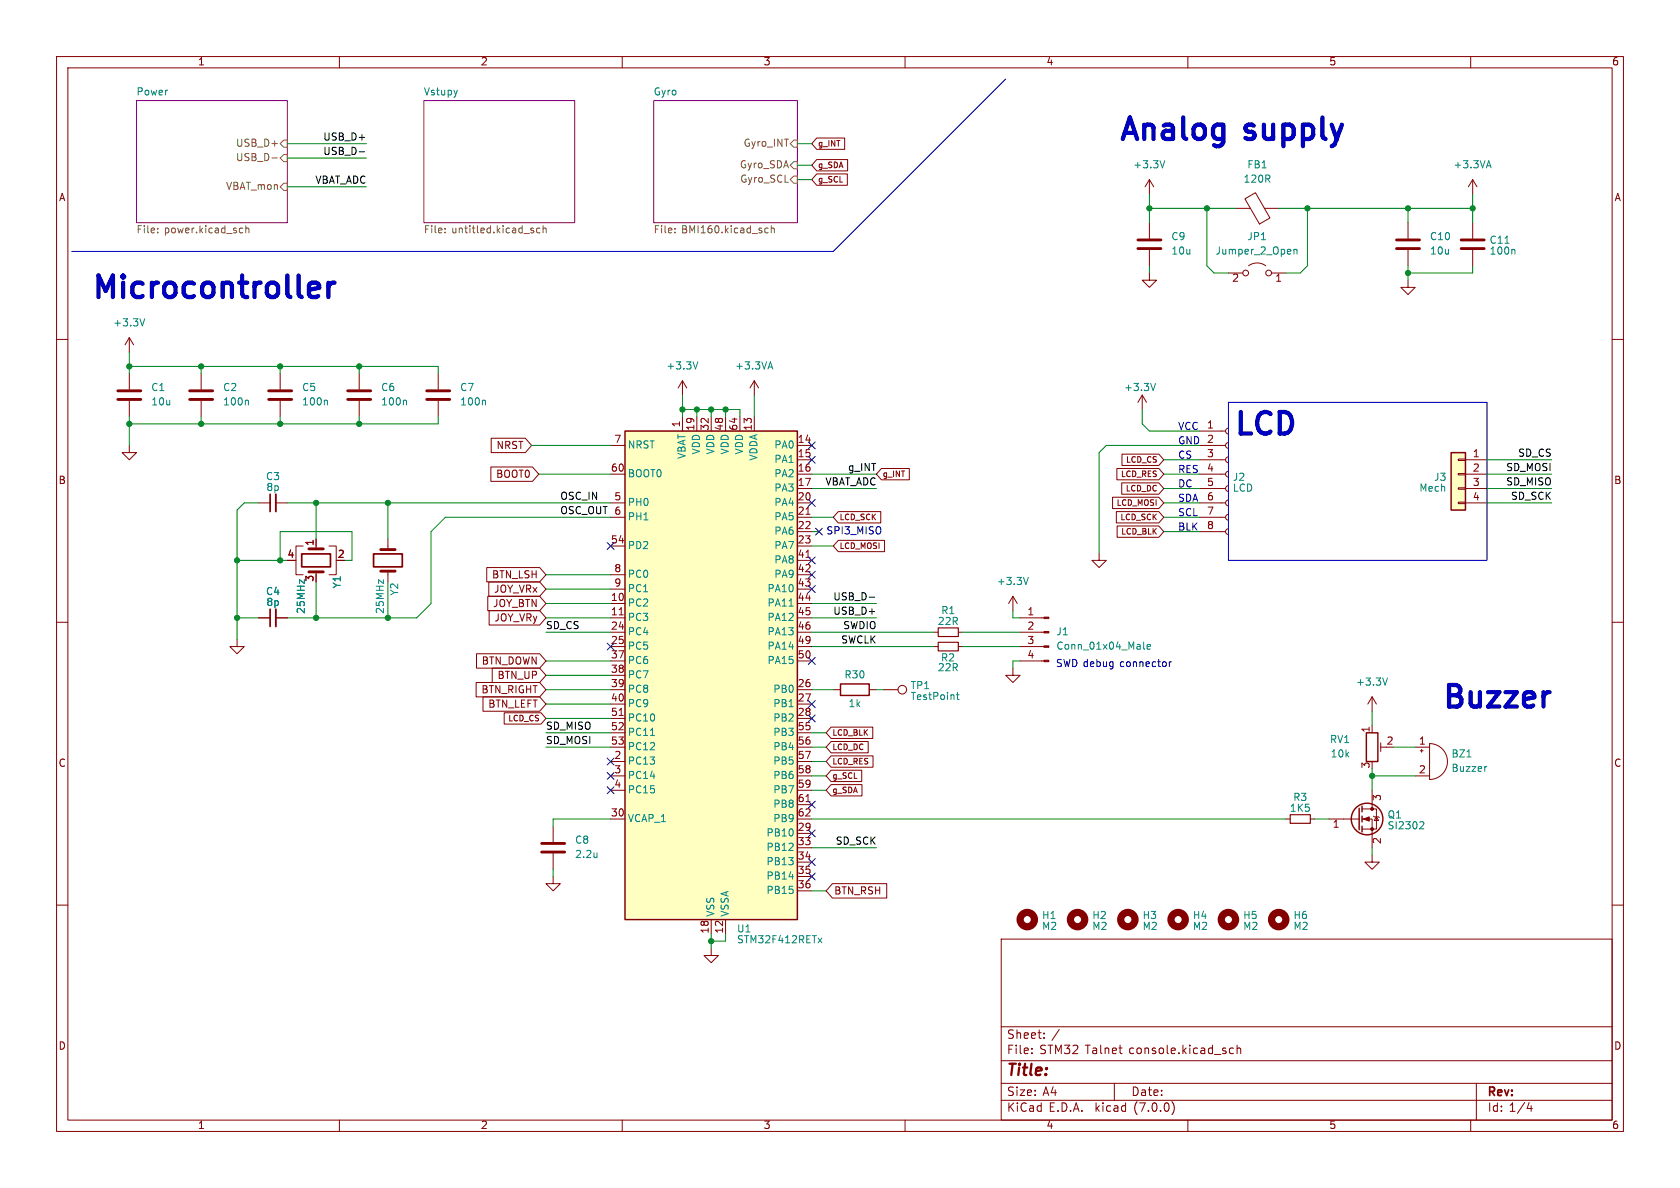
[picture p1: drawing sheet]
<svg xmlns="http://www.w3.org/2000/svg" width="297mm" height="210mm" viewBox="0 0 297 210" stroke-linecap="round" stroke-linejoin="round" font-family="sans-serif">
<g fill="none" stroke="#840000" stroke-width=".18">
<path d="M10 10h277v190h-277zM12 12h273v186h-273zM60 10v2M110 10v2M160 10v2M210 10v2M260 10v2M144.4 28.2h5.4v2h-5.4l-.9-1zM144.4 24.4h4.9v2h-4.9l-.9-1zM144.4 30.7h5.4v2.1h-5.4l-.9-1zM203.2 31.8l.8 1.2M203.2 31.8v2.5"/>
<path d="M203.2 39.4v2.8M203.2 31.8l-.8 1.2M218.4 36.8h2.6M220.1 35.2l1.8-1.1 2.6 4.4-1.8 1.1zM223.5 36.8h2.6M248.9 39.4v2.8M260.3 31.8l.8 1.2M260.3 31.8v2.5M260.3 39.4v2.8M260.3 31.8l-.7 1.2M10 60h2M22.9 59.7l-.8 1.3"/>
<path d="M22.9 59.7v2.5M22.9 59.7l.7 1.3M203.2 48.3v1.2h-1.3l1.3 1.3 1.3-1.3h-1.3M203.2 44.2v2.8M217.2 48.3h2.5M220.7 47a2.54 2.54 0 0 1 3.1 0M224.8 48.3h2.5M248.9 49.5v1.3h-1.3l1.3 1.3 1.3-1.3h-1.3M248.9 44.2v2.8M260.3 44.2v2.8M285 60h2M22.9 78.7v1.3h1.2l-1.2 1.3-1.3-1.3h1.3"/>
<path d="M22.9 66v2.8M22.9 70.9v2.8M35.6 66v2.8M35.6 70.9v2.8M49.5 66v2.8M49.5 70.9v2.8M63.5 66v2.8M63.5 70.9v2.8M77.5 66v2.8M77.5 70.9v2.8M86.8 77.5h6.1l1.1 1.2-1.1 1.3h-6.1zM107.9 78.7h2.6"/>
<path d="M120.6 67.3v2.6M120.6 73.7v2.5M120.6 67.3l-.7 1.3M120.6 67.3l.8 1.3M123.2 73.7v2.5M125.7 73.7v2.5M128.3 73.7v2.5M130.8 73.7v2.5M133.3 67.3v2.6M133.3 73.7v2.5M133.3 67.3l-.7 1.3M133.3 67.3l.8 1.3"/>
<path d="M141 78.7h2.5M201.9 69.9l-.7 1.2M201.9 69.9v2.5M201.9 69.9l.8 1.2M212.1 78.7h4.6M212.1 76.2h4.6M217.2 78.2l-.4 .2-.1 .3 .1 .4 .4 .1M217.2 75.7l-.4 .1-.1 .4 .1 .4 .4 .1M45.7 88.9h2.1M48.8 88.9h2M52.1 99.1h.2M53.6 96.5h-1.3v5.1h1.3"/>
<path d="M55.9 95.3v1.7M58.2 96.5h1.2v5.1h-1.2M68.6 95.3v1.9M86.8 82.5h7.3l1.1 1.3-1.1 1.3h-7.3zM107.9 88.9h2.6M107.9 83.8h2.6M107.9 91.4h2.6M107.9 96.5h2.6M141 99.1h2.5M141 88.9h2.5M141 81.3h2.5M141 83.8h2.5"/>
<path d="M141 86.4h2.5M141 91.4h2.5M141 94h2.5M141 96.5h2.5M142.5 90.9h.7M142.5 98.5h.7M148.2 95.5h8.2v2h-8.2l-.9-1zM148.2 90.4h7.5v2h-7.5l-.9-1zM155.8 82.8h5v2h-5l-.9-1zM194.3 97.8v1.3h1.3l-1.3 1.2-1.3-1.2h1.3M196.7 87.9h8.2l.8 1-.8 1h-8.2zM197.4 90.4h7.5l.8 1-.8 1h-7.5z"/>
<path d="M197.4 82.8h7.5l.8 1-.8 1h-7.5zM197.5 93h7.4l.8 1-.8 1h-7.4zM198.3 85.4h6.6l.8 1-.8 1h-6.6zM198.4 80.3h6.5l.8 1-.8 1h-6.5zM212.1 88.9h4.6M212.1 81.3h4.6M212.1 83.8h4.6M212.1 86.4h4.6M212.1 91.4h4.6M212.1 94h4.6M217.2 93.5l-.4 .1-.1 .4 .1 .3 .4 .2M217.2 90.9l-.4 .2-.1 .3 .1 .4 .4 .1"/>
<path d="M217.2 88.4l-.4 .1-.1 .4 .1 .4 .4 .1M217.2 85.9l-.4 .1-.1 .3 .1 .4 .4 .2M217.2 83.3l-.4 .1-.1 .4 .1 .4 .4 .1M217.2 80.8l-.4 .1-.1 .4 .1 .3 .4 .2M257.8 88.8h1.3v.2h-1.3zM257.8 86.2h1.3v.3h-1.3zM257.8 83.7h1.3v.2h-1.3zM257.8 81.2h1.3v.2h-1.3zM259.1 88.9h3.8M259.1 81.3h3.8M259.1 83.8h3.8M259.1 86.4h3.8"/>
<path d="M10 110h2M41.9 113v1.3h1.3l-1.3 1.3-1.3-1.3h1.3M45.7 109.2h2.1M48.8 109.2h2M55.9 101.1v.5M68.6 101v1.9M84.2 115.6h11.2l1.1 1.2-1.1 1.3h-11.2zM86.1 100.3h9.3l1.1 1.3-1.1 1.3h-9.3zM86.2 105.4h9.2l1.1 1.3-1.1 1.3h-9.2zM86.4 102.9h9l1.1 1.2-1.1 1.3h-9zM86.5 107.9h8.9l1.1 1.3-1.1 1.3h-8.9zM87 118.1h8.4l1.1 1.3-1.1 1.3h-8.4z"/>
<path d="M107.9 111.8h2.6M107.9 114.3h2.6M107.9 109.2h2.6M107.9 116.8h2.6M107.9 106.7h2.6M107.9 119.4h2.6M107.9 101.6h2.6M107.9 104.1h2.6M109.5 108.7h.7M141 111.8h2.5M141 114.3h2.5M141 109.2h2.5"/>
<path d="M141 116.8h2.5M141 106.7h2.5M141 101.6h2.5M141 104.1h2.5M165.1 111.8h.8M165.1 114.3h.8M169.4 111.8h.8M169.4 114.3h.8M179.1 118.1v1.3h1.2l-1.2 1.3-1.3-1.3h1.3M179.1 105.4l-.8 1.3M179.1 105.4v2.6M179.1 105.4l.7 1.3"/>
<path d="M180.3 111.8h4.3M180.3 114.3h4.3M180.3 109.2h4.3M180.3 116.8h4.3M285 110h2M84.2 120.6h11.2l1.1 1.3-1.1 1.3h-11.2zM85.4 123.2h10l1.1 1.3-1.1 1.2h-10zM89.1 126h6.5l.9 1-.9 1h-6.5zM107.9 132.1h2.6M107.9 137.2h2.6M107.9 121.9h2.6M107.9 134.6h2.6"/>
<path d="M107.9 124.5h2.6M107.9 127h2.6M107.9 139.7h2.6M107.9 129.5h2.6M109.5 126.5h.7M141 132.1h2.5M141 137.2h2.5M141 121.9h2.5M141 134.6h2.5M141 124.5h2.5M141 127h2.5M141 139.7h2.5"/>
<path d="M141 129.5h2.5M146.9 131.1h6.6v2h-6.6l-.9-1zM146.9 133.6h7.4v2h-7.4l-.9-1zM146.9 128.5h7.4v2h-7.4l-.9-1zM146.9 138.7h5.5v2h-5.5l-.9-1zM146.9 136.2h5.4v2h-5.4l-.9-1zM147.3 121.9h1.3M153.7 121.9h1.2M156.2 121.9h2.5M242.6 123.2v2.5M242.6 128.3v1.2M242.6 139.7v3.3"/>
<path d="M242.6 123.2l-.8 1.3M242.6 123.2l.7 1.3M244.1 132.1h1M244.1 131.3v1.5M250.2 132.1h2.5M250.2 137.2h2.5M251.1 132.7h.5M251.3 132.5v.5M252.7 131.4a3.2 3.2 0 0 1 3.2 3.2 3.2 3.2 0 0 1-3.2 3.2zM10 160h2M97.8 154.9v1.3h1.3l-1.3 1.3-1.3-1.3h1.3M97.8 146.1v2.7"/>
<path d="M97.8 150.9v2.8M107.9 144.8h2.6M141 144.8h2.5M141 147.3h2.5M141 149.9h2.5M141 152.4h2.5M141 154.9h2.5M141 157.5h2.5M141 142.2h2.5M142.5 141.7h.7M147.2 156.2h9.6v2.6h-9.6l-1.2-1.3zM227.3 144.8h.8"/>
<path d="M231.6 144.8h.8M234.9 144.8h5.4M240.8 144.8h1.8v5.1M240.8 143h2.5v3.6h-2.5M242.6 151.1v1.3h1.2l-1.2 1.3-1.3-1.3h1.3M242.8 144.3l.2 .1h.7l.1 .1M243.3 144.4l.4 .6h-.7zM285 160h2M125.7 167.6v1.3h1.3l-1.3 1.3-1.2-1.3h1.2M125.7 162.6v2.5M128.3 162.6v2.5M177 166h108v32h-108z"/>
<path d="M60 198v2M110 198v2M160 198v2M177 194.5h108M177 191.5h108M177 187.5h108M177 181.5h108M182.4 186.1v.2M182.4 185.3v.2M184.6 183.4v.2M184.6 182.6v.2M197 191.5v3"/>
<path d="M207.2 194.7a1.72 1.72 0 0 1 0 2.3M210 198v2M218.1 185.3h-.5l-.3 .2v.5l.2 .2h.6M218.7 185.4l.2-.1h.4v1M218.7 184.8v1.5M260 198v2M261 191.5v6.5M270 196h.9M270.7 195.5v1"/>
<circle cx="220.2" cy="48.3" r=".51"/>
<circle cx="224.3" cy="48.3" r=".51"/>
<circle cx="159.5" cy="121.9" r=".76"/>
</g>
<g fill="#fff" stroke="#fff" stroke-width=".18">
<path d="M115.6 17.8h25.4v21.6h-25.4z"/>
<path d="M74.9 17.8h26.7v21.6h-26.7z"/>
<path d="M24.1 17.8h26.7v21.6h-26.7z"/>
</g>
<path d="M24.1 17.8h26.7v21.6h-26.7zM74.9 17.8h26.7v21.6h-26.7zM115.6 17.8h25.4v21.6h-25.4z" fill="none" stroke="#840084" stroke-width=".18"/>
<g fill="none" stroke="#848400" stroke-width=".18">
<path d="M43.5 39.9v1.3M48.1 27.9h.9M50.2 27.3h.6v1.3h-.6l-.7-.7zM50.2 24.8h.6v1.2h-.6l-.7-.6zM50.2 32.4h.6v1.3h-.6l-.7-.7zM96 39.9v1.3M136.3 39.9v1.3M140.3 24.8h.7v1.2h-.7l-.6-.6zM140.3 28.6h.7v1.2h-.7l-.6-.6zM140.3 31.1h.7v1.3h-.7l-.6-.6zM27.9 41v.2M27.9 40.4v.1"/>
<path d="M42.6 40.3l.3 .1M42.9 41.1l-.3 .1M43.5 40.4l.1-.1 .3 .1 .1 .8M78.7 41v.2M78.7 40.4v.1M95.5 40.4l-.4-.1-.2 .3 .1 .5h.5M96 40.4l.2-.1 .3 .1 .1 .8M119.3 41v.2M119.3 40.4v.1M135.4 40.3l.4 .1M135.8 41.1l-.4 .1M136.3 40.4l.2-.1 .3 .1 .1 .8"/>
</g>
<g fill="none" stroke="#008484" stroke-width=".18">
<path d="M205.9 28.4l-.4 1.3M262.9 29.3h.6M263.2 28.4l.4 1.3M25.6 56.3l-.4 1.3M228.8 44.1v.8M228.8 44.2l.1-.1h.3l.1 .8M267.6 44.1l.2 .2v.6M43.7 70.7l.2 .2v.7M57.7 70.7l.2 .2v.7M71.7 70.7l.2 .2v.7M85.6 70.7l.2 .2v.7M123.4 64l-.5 1.2"/>
<path d="M135.9 64.9h.6M136.2 64l.4 1.2M204.3 67.8l-.4 1.2M139.5 107.1h.7M181.8 102.1l-.4 1.2M202.2 113.5v1.1l.2 .2M202.8 114.3l.6-.1-.1-.2-.3-.1-.2 .2v.6h.5M245.3 119.8l-.4 1.3M115 130h.7M139.5 124.9h.7M169.1 122.8h.5M169.3 122.4v1.1l.3 .2"/>
<path d="M262.8 135.5l-.2 .1M139.5 155h.8M251.2 145.3h.4l.1 .3-.8 .9h.8M144.6 165.8l.7 .9M145.3 165.8l-.7 .9"/>
</g>
<path d="M165.9 111h3.5v1.5h-3.5zM165.9 113.5h3.5v1.6h-3.5zM228.1 144h3.5v1.5h-3.5z" fill="none" stroke="#840000" stroke-width=".2"/>
<path d="M47.8 87.4v3M53.3 97.9h5.1v2.3h-5.1zM66 97.9h5.1v2.3h-5.1zM47.8 107.7v3" fill="none" stroke="#840000" stroke-width=".3"/>
<g fill="none" stroke="#840000" stroke-width=".51">
<path d="M201.2 43.9h4M201.2 42.4h4M246.9 43.9h4.1M246.9 42.4h4.1M258.3 43.9h4.1M258.3 42.4h4.1M20.8 70.6h4.1M20.8 69.1h4.1M33.5 70.6h4.1M33.5 69.1h4.1M47.5 70.6h4.1M47.5 69.1h4.1"/>
<path d="M61.5 70.6h4M61.5 69.1h4M75.4 70.6h4.1M75.4 69.1h4.1M54.6 97h2.5M67.3 97.2h2.5M54.6 101.1h2.5M67.3 101h2.5M95.8 150.6h4M95.8 149.1h4"/>
</g>
<g fill="none" stroke="#840000" stroke-width=".25">
<path d="M110.5 76.2h30.5v86.4h-30.5zM256.5 80h2.6v10.2h-2.6zM148.6 120.9h5.1v2h-5.1zM241.6 129.5h2v5.1h-2zM240.3 142.9v3.8M240.8 142.5v1M240.8 144.3v1M240.8 146.1v1"/>
<circle cx="241.7" cy="144.8" r="2.79"/>
</g>
<g fill="#840000" stroke="#840000" stroke-width=".18">
<path d="M241 144.8l1.1-.4v.8z"/>
<path d="M184.6 116.7h.8v.3h-.8z"/>
<path d="M184.6 114.2h.8v.2h-.8z"/>
<path d="M184.6 111.6h.8v.3h-.8z"/>
<path d="M184.6 109.1h.8v.2h-.8z"/>
<circle cx="242.6" cy="146.6" r=".25"/>
<circle cx="242.6" cy="143" r=".25"/>
</g>
<g fill="none" stroke="#840000" stroke-width="1.3">
<circle cx="181.6" cy="162.6" r="1.27"/>
<circle cx="190.5" cy="162.6" r="1.27"/>
<circle cx="199.4" cy="162.6" r="1.27"/>
<circle cx="208.3" cy="162.6" r="1.27"/>
<circle cx="217.2" cy="162.6" r="1.27"/>
<circle cx="226.1" cy="162.6" r="1.27"/>
</g>
<path d="M48.8 87.4v3M48.8 107.7v3" fill="none" stroke="#840000" stroke-width=".33"/>
<g fill="#ffffc2" stroke="#ffffc2" stroke-width=".18">
<path d="M110.5 76.2h30.5v86.4h-30.5z"/>
<path d="M256.5 80h2.6v10.2h-2.6z"/>
</g>
<path d="M63.5 26.8h1M153.7 105.6h.9" fill="none" stroke="#000" stroke-width=".18"/>
<path d="M58.1 50v2.5M59.1 50a.97 .97 0 0 0-1 .7" fill="none" stroke="#0000c2" stroke-width=".76"/>
<path d="M177.8 14l-30.5 30.5h-134.6M217.2 71.1h45.7v28h-45.7zM206.7 117v.8M207.1 117l-.4 .2" fill="none" stroke="#0000c2" stroke-width=".18"/>
<g fill="none" stroke="#008400" stroke-width=".18">
<path d="M50.8 27.9h14M50.8 25.4h14M50.8 33h14M141 25.4h2.5M141 29.2h2.5M141 31.8h2.5M203.2 36.8h15.2M203.2 34.3v5.1M213.4 36.8v10.2l1.2 1.3h2.6M226.1 36.8h34.2M231.1 36.8v10.2l-1.2 1.3h-2.6M248.9 36.8v2.6"/>
<path d="M260.3 34.3v5.1M203.2 47v1.3M248.9 47v2.5M260.3 47v1.3h-11.4M22.9 64.8h54.6v1.2M22.9 62.2v3.8M22.9 73.7v5M35.6 64.8v1.2M35.6 73.7v1.2M49.5 64.8v1.2M49.5 73.7v1.2M63.5 64.8v1.2"/>
<path d="M63.5 73.7v1.2M77.5 73.7v1.2h-54.6M94 78.7h13.9M120.6 69.9v3.8M120.6 72.4h10.2v1.3M123.2 72.4v1.3M125.7 72.4v1.3M128.3 72.4v1.3M133.3 69.9v3.8M201.9 72.4v2.5l1.3 1.3h8.9M212.1 78.7h-16.5l-1.3 1.3v17.8M41.9 99.1h8.9"/>
<path d="M45.7 88.9h-2.5l-1.3 1.3v22.8M49.5 99.1v-5.1h12.7v5.1h-1.2M50.8 88.9h57.1M55.9 88.9v6.4M68.6 88.9v6.4M95.2 83.8h12.7M107.9 91.4h-29.2l-2.5 2.6v12.7l-2.5 2.5h-22.9M143.5 91.4h3.8M143.5 94h1.3M143.5 86.4h11.4M143.5 83.8h11.4M143.5 96.5h3.8"/>
<path d="M205.7 88.9h6.4M205.7 91.4h6.4M205.7 94h6.4M205.7 86.4h6.4M205.7 83.8h6.4M205.7 81.3h6.4M262.9 88.9h11.4M262.9 86.4h11.4M262.9 83.8h11.4M262.9 81.3h11.4M41.9 109.2h3.8M55.9 102.9v6.3"/>
<path d="M68.6 102.9v6.3M96.5 109.2h11.4M96.5 101.6h11.4M96.5 104.1h11.4M96.5 106.7h11.4M96.5 111.8h11.4M96.5 119.4h11.4M96.5 116.8h11.4M143.5 109.2h11.4M143.5 106.7h11.4M143.5 111.8h21.6M143.5 114.3h21.6"/>
<path d="M170.2 111.8h10.1M170.2 114.3h10.1M179.1 108v1.2h1.2M180.3 116.8h-1.2v1.3M96.5 132.1h11.4M96.5 121.9h11.4M96.5 127h11.4M96.5 129.5h11.4M96.5 124.5h11.4M143.5 132.1h2.5M143.5 134.6h2.5M143.5 139.7h2.5"/>
<path d="M143.5 137.2h2.5M143.5 121.9h3.8M143.5 129.5h2.5M154.9 121.9h1.3M242.6 137.2h7.6M242.6 125.7v2.6M242.6 135.9v3.8M246.4 132.1h3.8M97.8 153.7v1.2M107.9 144.8h-10.1v1.3M143.5 157.5h2.5M143.5 144.8h83.8"/>
<path d="M143.5 149.9h11.4M232.4 144.8h2.5M242.6 149.9v1.2M125.7 165.1v2.5M128.3 165.1v1.3h-2.6"/>
</g>
<g fill="none" stroke="#000084" stroke-width=".18">
<path d="M142.9 78.1l1.2 1.2M144.1 78.1l-1.2 1.2M107.3 95.9l1.3 1.2M108.6 95.9l-1.3 1.2M142.9 98.5l1.2 1.2M142.9 88.3l1.2 1.2M142.9 80.7l1.2 1.2M144.1 98.5l-1.2 1.2M144.1 88.3l-1.2 1.2M144.1 80.7l-1.2 1.2M144.2 93.4l1.2 1.2M145.4 93.4l-1.2 1.2"/>
<path d="M107.3 113.7l1.3 1.2M108.6 113.7l-1.3 1.2M142.9 116.2l1.2 1.2M142.9 101l1.2 1.2M142.9 103.5l1.2 1.2M144.1 103.5l-1.2 1.2M144.1 116.2l-1.2 1.2M144.1 101l-1.2 1.2M107.3 139.1l1.3 1.2M107.3 134l1.3 1.2M107.3 136.6l1.3 1.2M108.6 139.1l-1.3 1.2"/>
<path d="M108.6 134l-1.3 1.2M108.6 136.6l-1.3 1.2M142.9 126.4l1.2 1.2M142.9 123.9l1.2 1.2M144.1 126.4l-1.2 1.2M144.1 123.9l-1.2 1.2M142.9 141.6l1.2 1.2M142.9 154.3l1.2 1.2M142.9 146.7l1.2 1.2M142.9 151.8l1.2 1.2M144.1 141.6l-1.2 1.2M144.1 154.3l-1.2 1.2"/>
<path d="M144.1 146.7l-1.2 1.2M144.1 151.8l-1.2 1.2"/>
</g>
<g fill="#008400" stroke="#008400" stroke-width=".18">
<circle cx="55.9" cy="88.9" r=".46"/>
<circle cx="41.9" cy="99.1" r=".46"/>
<circle cx="41.9" cy="109.2" r=".46"/>
<circle cx="68.6" cy="88.9" r=".46"/>
<circle cx="49.5" cy="99.1" r=".46"/>
<circle cx="49.5" cy="74.9" r=".46"/>
<circle cx="63.5" cy="74.9" r=".46"/>
<circle cx="120.6" cy="72.4" r=".46"/>
<circle cx="123.2" cy="72.4" r=".46"/>
<circle cx="125.7" cy="72.4" r=".46"/>
<circle cx="22.9" cy="64.8" r=".46"/>
<circle cx="63.5" cy="64.8" r=".46"/>
<circle cx="22.9" cy="74.9" r=".46"/>
<circle cx="35.6" cy="74.9" r=".46"/>
<circle cx="49.5" cy="64.8" r=".46"/>
<circle cx="35.6" cy="64.8" r=".46"/>
<circle cx="125.7" cy="166.4" r=".46"/>
<circle cx="68.6" cy="109.2" r=".46"/>
<circle cx="55.9" cy="109.2" r=".46"/>
<circle cx="231.1" cy="36.8" r=".46"/>
<circle cx="248.9" cy="36.8" r=".46"/>
<circle cx="203.2" cy="36.8" r=".46"/>
<circle cx="213.4" cy="36.8" r=".46"/>
<circle cx="248.9" cy="48.3" r=".46"/>
<circle cx="260.3" cy="36.8" r=".46"/>
<circle cx="128.3" cy="72.4" r=".46"/>
<circle cx="242.6" cy="137.2" r=".46"/>
</g>
<g font-size="5.3" fill="#0000c2">
<text x="198.1" y="25.4">Analog</text>
<text x="220.6" y="25.4">supply</text>
<text x="16.5" y="53.3">Microcontroller</text>
<text x="218.4" y="77.5">LCD</text>
<text x="255.3" y="125.7">Buzzer</text>
</g>
<text font-size="2.8" fill="#840000" x="178" y="190.8">Title:</text>
<g font-size="2.1" fill="#840000">
<text x="178" y="183.9">Sheet:</text>
<text x="185.9" y="183.9">/</text>
<text x="178" y="186.6">File:</text>
<text x="183.8" y="186.6">STM32 Talnet</text>
<text x="199.7" y="186.6">console.kicad_sch</text>
<text x="178" y="196.8">KiCad</text>
<text x="178" y="194">Size:</text>
<text x="184.3" y="194">A4</text>
<text x="185.4" y="196.8">E.D.A.</text>
<text x="193.7" y="196.8">kicad</text>
<text x="200" y="194">Date:</text>
<text x="200.6" y="196.8">(7.0.0)</text>
<text x="263" y="194.2">Rev:</text>
<text x="263" y="196.8">Id: 1/4</text>
</g>
<g font-size="1.8" fill="#840000">
<text x="35" y="11.8">1</text>
<text x="85" y="11.8">2</text>
<text x="135" y="11.8">3</text>
<text x="185" y="11.8">4</text>
<text x="235" y="11.8">5</text>
<text x="285" y="11.8">6</text>
<text x="10.4" y="35.8">A</text>
<text x="285.4" y="35.8">A</text>
<text x="217.8" y="50.2">2</text>
<text x="225.4" y="50.2">1</text>
<text x="120.4" y="75.6" transform="rotate(-90 120.4 75.6)">1</text>
<text x="122.9" y="76.2" transform="rotate(-90 122.9 76.2)">19</text>
<text x="125.5" y="76.2" transform="rotate(-90 125.5 76.2)">32</text>
<text x="128" y="76.2" transform="rotate(-90 128 76.2)">48</text>
<text x="130.6" y="76.2" transform="rotate(-90 130.6 76.2)">64</text>
<text x="133.1" y="76.2" transform="rotate(-90 133.1 76.2)">13</text>
<text x="213.3" y="75.9">1</text>
<text x="87.6" y="79.7">NRST</text>
<text x="107.9" y="83.6">60</text>
<text x="108.6" y="78.5">7</text>
<text x="141" y="78.5">14</text>
<text x="141" y="81">15</text>
<text x="141" y="83.6">16</text>
<text x="213.3" y="81">3</text>
<text x="213.3" y="83.6">4</text>
<text x="260.3" y="81">1</text>
<text x="260.3" y="83.6">2</text>
<text x="10.3" y="85.8">B</text>
<text x="87.6" y="84.7">BOOT0</text>
<text x="108.6" y="88.6">5</text>
<text x="141" y="86.1">17</text>
<text x="141" y="88.6">20</text>
<text x="213.3" y="86.1">5</text>
<text x="213.3" y="88.6">6</text>
<text x="260.3" y="86.1">3</text>
<text x="260.3" y="88.6">4</text>
<text x="285.3" y="85.8">B</text>
<text x="141" y="91.2">21</text>
<text x="141" y="93.7">22</text>
<text x="213.3" y="91.2">7</text>
<text x="213.3" y="93.7">8</text>
<text x="50.8" y="98.8">4</text>
<text x="55.6" y="96.6" transform="rotate(-90 55.6 96.6)">1</text>
<text x="59.7" y="98.8">2</text>
<text x="107.9" y="96.3">54</text>
<text x="108.6" y="101.3">8</text>
<text x="141" y="96.3">23</text>
<text x="141" y="98.8">41</text>
<text x="141" y="101.3">42</text>
<text x="55.6" y="102.9" transform="rotate(-90 55.6 102.9)">3</text>
<text x="86.9" y="102.5">BTN_LSH</text>
<text x="87" y="107.6">JOY_BTN</text>
<text x="87.2" y="105.1">JOY_VRx</text>
<text x="107.9" y="106.4">10</text>
<text x="108.6" y="103.9">9</text>
<text x="141" y="103.9">43</text>
<text x="141" y="106.4">44</text>
<text x="87.3" y="110.1">JOY_VRy</text>
<text x="107.9" y="109">11</text>
<text x="107.9" y="111.5">24</text>
<text x="141" y="109">45</text>
<text x="141" y="111.5">46</text>
<text x="181.6" y="109">1</text>
<text x="181.6" y="111.5">2</text>
<text x="85" y="117.8">BTN_DOWN</text>
<text x="107.9" y="114">25</text>
<text x="107.9" y="116.6">37</text>
<text x="107.9" y="119.1">38</text>
<text x="141" y="114">49</text>
<text x="141" y="116.6">50</text>
<text x="181.6" y="114">3</text>
<text x="181.6" y="116.6">4</text>
<text x="85" y="122.8">BTN_RIGHT</text>
<text x="86.2" y="125.4">BTN_LEFT</text>
<text x="87.8" y="120.3">BTN_UP</text>
<text x="107.9" y="121.7">39</text>
<text x="107.9" y="124.2">40</text>
<text x="141" y="121.7">26</text>
<text x="141" y="124.2">27</text>
<text x="107.9" y="126.7">51</text>
<text x="107.9" y="129.3">52</text>
<text x="107.9" y="131.8">53</text>
<text x="141" y="126.7">28</text>
<text x="141" y="129.3">55</text>
<text x="141" y="131.8">56</text>
<text x="242.3" y="129.6" transform="rotate(-90 242.3 129.6)">1</text>
<text x="245.1" y="131.8">2</text>
<text x="250.8" y="131.8">1</text>
<text x="10.3" y="135.8">C</text>
<text x="108.6" y="134.4">2</text>
<text x="108.6" y="136.9">3</text>
<text x="141" y="134.4">57</text>
<text x="141" y="136.9">58</text>
<text x="242.3" y="135.9" transform="rotate(-90 242.3 135.9)">3</text>
<text x="250.8" y="136.9">2</text>
<text x="285.3" y="135.8">C</text>
<text x="108.6" y="139.4">4</text>
<text x="141" y="139.4">59</text>
<text x="141" y="142">61</text>
<text x="244.5" y="141.6" transform="rotate(-90 244.5 141.6)">3</text>
<text x="107.9" y="144.5">30</text>
<text x="141" y="147.1">29</text>
<text x="141" y="149.6">33</text>
<text x="141" y="144.5">62</text>
<text x="235.6" y="146.7">1</text>
<text x="244.5" y="149.3" transform="rotate(-90 244.5 149.3)">2</text>
<text x="141" y="152.1">34</text>
<text x="141" y="154.7">35</text>
<text x="141" y="157.2">36</text>
<text x="147.5" y="158.4">BTN_RSH</text>
<text x="125.5" y="165.1" transform="rotate(-90 125.5 165.1)">18</text>
<text x="128" y="165.1" transform="rotate(-90 128 165.1)">12</text>
<text x="10.3" y="185.8">D</text>
<text x="285.3" y="185.8">D</text>
<text x="35" y="199.8">1</text>
<text x="85" y="199.8">2</text>
<text x="135" y="199.8">3</text>
<text x="185" y="199.8">4</text>
<text x="235" y="199.8">5</text>
<text x="285" y="199.8">6</text>
</g>
<g font-size="1.8" fill="#008484">
<text x="24.1" y="17.1">Power</text>
<text x="74.9" y="17.1">Vstupy</text>
<text x="115.6" y="17.1">Gyro</text>
<text x="200.3" y="30">+3.3V</text>
<text x="219.8" y="32.6">120R</text>
<text x="220.5" y="30">FB1</text>
<text x="256.9" y="30">+3.3VA</text>
<text x="207" y="42.7">C9</text>
<text x="207" y="45.3">10u</text>
<text x="214.8" y="45.3">Jumper_2_Open</text>
<text x="220.5" y="42.7">JP1</text>
<text x="252.7" y="42.7">C10</text>
<text x="252.7" y="45.3">10u</text>
<text x="263.3" y="43.4">C11</text>
<text x="263.3" y="45.3">100n</text>
<text x="20" y="58">+3.3V</text>
<text x="117.7" y="65.6">+3.3V</text>
<text x="129.9" y="65.6">+3.3VA</text>
<text x="26.7" y="69.4">C1</text>
<text x="26.7" y="71.9">10u</text>
<text x="39.4" y="69.4">C2</text>
<text x="39.4" y="71.9">100n</text>
<text x="53.3" y="69.4">C5</text>
<text x="53.3" y="71.9">100n</text>
<text x="67.3" y="69.4">C6</text>
<text x="67.3" y="71.9">100n</text>
<text x="81.3" y="69.4">C7</text>
<text x="81.3" y="71.9">100n</text>
<text x="198.7" y="69.4">+3.3V</text>
<text x="111" y="79.6">NRST</text>
<text x="121.5" y="81.2" transform="rotate(-90 121.5 81.2)">VBAT</text>
<text x="124" y="80.5" transform="rotate(-90 124 80.5)">VDD</text>
<text x="126.6" y="80.5" transform="rotate(-90 126.6 80.5)">VDD</text>
<text x="129.1" y="80.5" transform="rotate(-90 129.1 80.5)">VDD</text>
<text x="131.6" y="80.5" transform="rotate(-90 131.6 80.5)">VDD</text>
<text x="134.2" y="81.6" transform="rotate(-90 134.2 81.6)">VDDA</text>
<text x="136.8" y="79.6">PA0</text>
<text x="136.8" y="82.1">PA1</text>
<text x="47" y="85.2">C3</text>
<text x="47" y="87.1">8p</text>
<text x="111" y="89.7">PH0</text>
<text x="111" y="84.6">BOOT0</text>
<text x="136.8" y="84.6">PA2</text>
<text x="136.8" y="87.2">PA3</text>
<text x="136.8" y="89.7">PA4</text>
<text x="217.9" y="85.3">J2</text>
<text x="217.9" y="87.2">LCD</text>
<text x="250.9" y="87.2">Mech</text>
<text x="253.5" y="85.3">J3</text>
<text x="111" y="92.3">PH1</text>
<text x="136.8" y="92.3">PA5</text>
<text x="136.8" y="94.8">PA6</text>
<text x="111" y="97.3">PD2</text>
<text x="136.8" y="97.3">PA7</text>
<text x="136.8" y="99.9">PA8</text>
<text x="47" y="105.5">C4</text>
<text x="47" y="107.4">8p</text>
<text x="60.5" y="104.1" transform="rotate(-90 60.5 104.1)">Y1</text>
<text x="70.7" y="105.4" transform="rotate(-90 70.7 105.4)">Y2</text>
<text x="111" y="107.5">PC2</text>
<text x="111" y="102.4">PC0</text>
<text x="111" y="105">PC1</text>
<text x="135.6" y="105">PA10</text>
<text x="135.6" y="107.5">PA11</text>
<text x="136.8" y="102.4">PA9</text>
<text x="176.2" y="103.7">+3.3V</text>
<text x="54.2" y="108.6" transform="rotate(-90 54.2 108.6)">25MHz</text>
<text x="68.1" y="108.6" transform="rotate(-90 68.1 108.6)">25MHz</text>
<text x="111" y="110">PC3</text>
<text x="111" y="112.6">PC4</text>
<text x="135.6" y="110">PA12</text>
<text x="135.6" y="112.6">PA13</text>
<text x="165.7" y="110.8">22R</text>
<text x="166.3" y="108.8">R1</text>
<text x="186.7" y="112.6">J1</text>
<text x="111" y="115.1">PC5</text>
<text x="111" y="117.7">PC6</text>
<text x="135.6" y="115.1">PA14</text>
<text x="135.6" y="117.7">PA15</text>
<text x="165.7" y="118.9">22R</text>
<text x="166.3" y="117.2">R2</text>
<text x="186.7" y="115.1">Conn_01x04_Male</text>
<text x="111" y="120.2">PC7</text>
<text x="111" y="122.7">PC8</text>
<text x="111" y="125.3">PC9</text>
<text x="136.6" y="122.7">PB0</text>
<text x="136.6" y="125.3">PB1</text>
<text x="149.2" y="120.2">R30</text>
<text x="149.9" y="125.3">1k</text>
<text x="160.9" y="122.1">TP1</text>
<text x="160.9" y="124">TestPoint</text>
<text x="239.7" y="121.5">+3.3V</text>
<text x="111" y="127.8">PC10</text>
<text x="111" y="130.4">PC11</text>
<text x="136.6" y="127.8">PB2</text>
<text x="136.6" y="130.4">PB3</text>
<text x="235.1" y="131.6">RV1</text>
<text x="111" y="135.4">PC13</text>
<text x="111" y="138">PC14</text>
<text x="111" y="132.9">PC12</text>
<text x="136.6" y="132.9">PB4</text>
<text x="136.6" y="135.4">PB5</text>
<text x="136.6" y="138">PB6</text>
<text x="235.2" y="134.2">10k</text>
<text x="256.5" y="134.2">BZ1</text>
<text x="256.5" y="136.7">Buzzer</text>
<text x="111" y="140.5">PC15</text>
<text x="136.6" y="140.5">PB7</text>
<text x="136.6" y="143.1">PB8</text>
<text x="228" y="143.8">1K5</text>
<text x="228.6" y="141.9">R3</text>
<text x="101.6" y="149.4">C8</text>
<text x="111" y="145.6">VCAP_1</text>
<text x="135.4" y="148.1">PB10</text>
<text x="136.6" y="145.6">PB9</text>
<text x="245.2" y="145">Q1</text>
<text x="245.2" y="146.9">SI2302</text>
<text x="101.6" y="152">2.2u</text>
<text x="135.4" y="150.7">PB12</text>
<text x="135.4" y="153.2">PB13</text>
<text x="135.4" y="155.8">PB14</text>
<text x="135.4" y="158.3">PB15</text>
<text x="126.6" y="162.1" transform="rotate(-90 126.6 162.1)">VSS</text>
<text x="129.1" y="162.1" transform="rotate(-90 129.1 162.1)">VSSA</text>
<text x="130.2" y="167">STM32F412RETx</text>
<text x="130.2" y="165.1">U1</text>
<text x="184.2" y="162.7">H1</text>
<text x="184.2" y="164.7">M2</text>
<text x="193" y="162.7">H2</text>
<text x="193" y="164.7">M2</text>
<text x="201.9" y="162.7">H3</text>
<text x="201.9" y="164.7">M2</text>
<text x="210.8" y="162.7">H4</text>
<text x="210.8" y="164.7">M2</text>
<text x="219.7" y="162.7">H5</text>
<text x="219.7" y="164.7">M2</text>
<text x="228.6" y="162.7">H6</text>
<text x="228.6" y="164.7">M2</text>
</g>
<g font-size="1.8" fill="#848400">
<text x="41.6" y="28.8">USB_D-</text>
<text x="41.6" y="26.2">USB_D+</text>
<text x="131.3" y="26.2">Gyro_INT</text>
<text x="39.8" y="33.8">VBAT_mon</text>
<text x="130.7" y="30">Gyro_SDA</text>
<text x="130.7" y="32.6">Gyro_SCL</text>
<text x="24.1" y="41.6">File:</text>
<text x="29.1" y="41.6">power.kicad_sch</text>
<text x="74.9" y="41.6">File:</text>
<text x="79.9" y="41.6">untitled.kicad_sch</text>
<text x="115.6" y="41.6">File:</text>
<text x="120.5" y="41.6">BMI160.kicad_sch</text>
</g>
<g font-size="1.8">
<text x="57" y="27.6">USB_D-</text>
<text x="57" y="25.1">USB_D+</text>
<text x="55.6" y="32.7">VBAT_ADC</text>
<text x="149.8" y="83.5">g_INT</text>
<text x="266.1" y="83.5">SD_MOSI</text>
<text x="268.3" y="80.9">SD_CS</text>
<text x="99.1" y="88.6">OSC_IN</text>
<text x="145.8" y="86">VBAT_ADC</text>
<text x="266.1" y="86">SD_MISO</text>
<text x="267" y="88.6">SD_SCK</text>
<text x="99.1" y="91.1">OSC_OUT 6</text>
<text x="147.2" y="106.3">USB_D-</text>
<text x="96.5" y="111.4">SD_CS</text>
<text x="147.2" y="108.9">USB_D+</text>
<text x="148.6" y="114">SWCLK</text>
<text x="148.9" y="111.4">SWDIO</text>
<text x="96.5" y="129.2">SD_MISO</text>
<text x="96.5" y="131.7">SD_MOSI</text>
<text x="147.6" y="149.5">SD_SCK</text>
</g>
<g font-size="1.8" fill="#0000c2">
<text x="208.3" y="76.2">VCC</text>
<text x="208.3" y="83.8">RES</text>
<text x="208.3" y="81.3">CS</text>
<text x="208.3" y="78.7">GND 2</text>
<text x="208.3" y="88.9">SDA</text>
<text x="208.3" y="86.4">DC</text>
<text x="146" y="94.7">SPI3_MISO</text>
<text x="208.3" y="91.4">SCL</text>
<text x="208.3" y="94">BLK</text>
<text x="186.7" y="118.1">SWD debug</text>
<text x="198.1" y="118.1">connector</text>
</g>
<g font-size="1.4" fill="#840000">
<text x="144.6" y="30">g_SDA</text>
<text x="144.6" y="26.2">g_INT</text>
<text x="144.6" y="32.5">g_SCL</text>
<text x="198.9" y="82">LCD_CS</text>
<text x="156.1" y="84.6">g_INT</text>
<text x="197.2" y="89.7">LCD_MOSI</text>
<text x="198" y="84.6">LCD_RES</text>
<text x="198.9" y="87.1">LCD_DC</text>
<text x="148.4" y="92.2">LCD_SCK</text>
<text x="197.9" y="92.2">LCD_SCK</text>
<text x="198.1" y="94.7">LCD_BLK</text>
<text x="148.4" y="97.3">LCD_MOSI</text>
<text x="89.7" y="127.8">LCD_CS</text>
<text x="147.2" y="130.3">LCD_BLK</text>
<text x="147.2" y="132.8">LCD_DC</text>
<text x="147.2" y="135.4">LCD_RES</text>
<text x="147.2" y="137.9">g_SCL</text>
<text x="147.2" y="140.5">g_SDA</text>
</g>
</svg>
